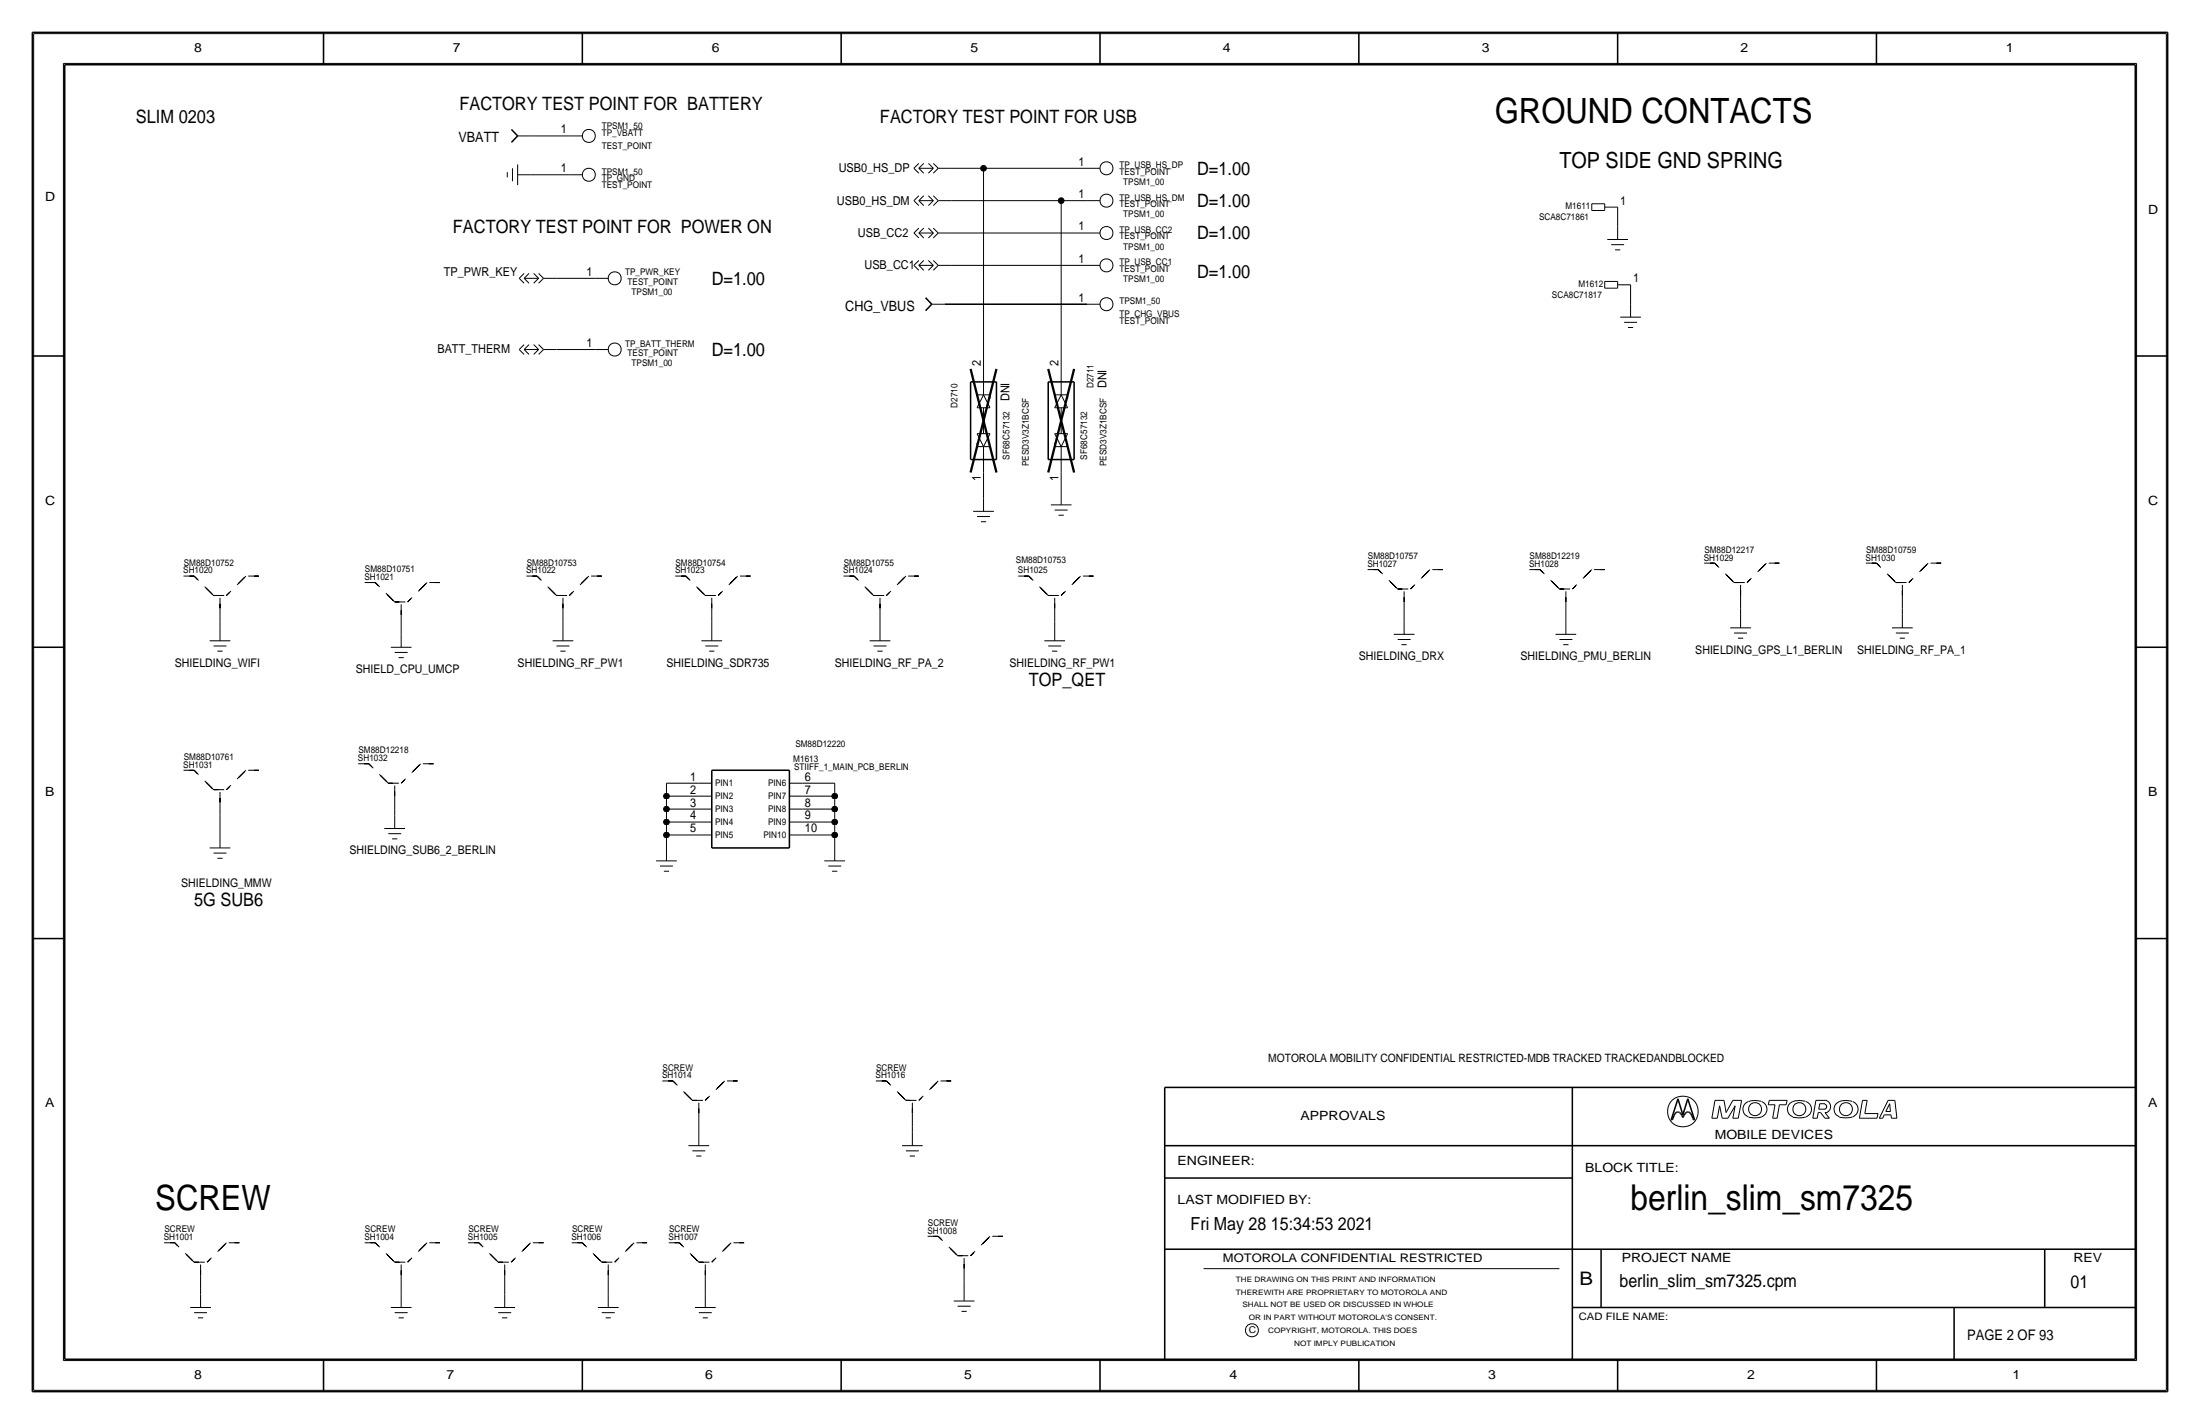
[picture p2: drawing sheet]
<svg xmlns="http://www.w3.org/2000/svg" width="432mm" height="279mm" viewBox="0 0 432 279" stroke-linecap="round" stroke-linejoin="round" font-family="sans-serif">
<g fill="none" stroke="#000" stroke-width=".2">
<path d="M6.6 6.6h418.6zM6.6 6.6v266.2zM12.4 12.4v254.6zM12.4 12.4h407zM419.4 12.4v254.6zM425.2 6.6v266.2zM99.6 33.8v1zM100.6 33v2.6zM101.6 34.3h2.5zM101.6 32.3v4zM101.6 26.7h2.5zM104.1 34.3h7.7z"/>
<path d="M104.1 26.7h7.7zM111.8 34.3h2.5zM111.8 26.7h2.5zM179.4 33l.9-.9zM179.4 39.4l.9-1zM179.4 33l.9 1zM179.4 39.4l.9 .9zM180.3 33l1 1zM180.3 39.4l1 .9zM180.3 33h2.9zM180.3 39.4h2.9zM180.3 33l1-.9z"/>
<path d="M180.3 39.4l1-1zM182.2 32.1l1 .9zM182.2 38.4l1 1zM182.2 34l1-1zM183.2 34l.9-1zM183.2 32.1l.9 .9zM183.2 38.4l.9 1zM184.2 33h2.5zM184.2 39.4h2.5zM186.7 39.4h21.6zM186.7 33h6.3zM193 33h20.4z"/>
<path d="M193 33v39.4zM208.3 39.4h5.1zM208.3 39.4v33zM213.4 39.4h2.5zM213.4 33h2.5zM312.4 40v1.3zM312.4 40h2.6zM315 40v1.3zM101.9 54.6l1 1zM101.9 54.6l1-1zM102.9 54.6l.9 1zM102.9 54.6h2.8z"/>
<path d="M102.9 54.6l.9-1zM104.7 53.6l1 1zM105.7 53.6l1 1zM105.7 55.6l1-1zM105.7 54.6l-1 1zM106.7 54.6h2.5zM109.2 54.6h7.6zM116.8 54.6h2.6zM179.4 45.7l.9-.9zM179.4 52.1l.9-1zM179.4 45.7l.9 1zM179.4 52.1l.9 .9z"/>
<path d="M180.3 45.7l1 1zM180.3 52.1l1 .9zM180.3 45.7h2.9zM180.3 52.1h2.9zM180.3 45.7l1-.9zM180.3 52.1l1-1zM182.2 44.8l1 .9zM182.2 51.1l1 1zM182.2 40.3l1-.9zM182.2 46.7l1-1zM182.2 53l1-.9zM182.9 59.7h2.5z"/>
<path d="M183.2 40.3l.9-.9zM183.2 46.7l.9-1zM183.2 53l.9-.9zM183.2 44.8l.9 .9zM183.2 51.1l.9 1zM184.2 45.7h2.5zM184.2 52.1h2.5zM186.7 45.7h26.7zM186.7 52.1h26.7zM213.4 59.7h2.5zM213.4 52.1h2.5zM213.4 45.7h2.5z"/>
<path d="M312.4 41.3h2.6zM315 56.5h2.5zM315 55.2v1.3zM315 55.2h2.5zM315 40.6h2.5zM315.5 47h4zM316.2 48h2.6zM317 49h1zM317.5 40.6v3.8zM317.5 55.2v1.3zM317.5 44.5v2.5zM317.5 55.9h2.5z"/>
<path d="M320 55.9v3.8zM320 59.7v2.5zM101.9 68.6l1 .9zM101.9 68.6l1-1zM102.9 68.6l.9 .9zM102.9 68.6h2.8zM102.9 68.6l.9-1zM104.7 67.6l1 1zM104.7 69.5l1-.9zM105.7 67.6l1 1zM105.7 69.5l1-.9zM106.7 68.6h2.5z"/>
<path d="M109.2 68.6h7.6zM116.8 68.6h2.6zM191.8 77.5h2.5zM193 77.5l-1.2 2.5zM193 72.4v5.1zM193 77.5l1.3 2.5zM194.3 77.5v.7zM207 77.5h2.5zM208.3 77.5l-1.3 2.5zM208.3 72.4v5.1zM208.3 77.5l1.3 2.5zM209.5 77.5v.7z"/>
<path d="M318 62.2h4.1zM318.8 63.2h2.5zM319.5 64.3h1zM191.8 85.1h2.5zM191.8 86.9v.7zM191.8 87.6h2.5zM191.8 80h2.5zM191.8 85.1l1.2 2.5zM193 92.7v5.1zM193 97.8v2.5zM193 87.6v5.1zM193 80v5.1z"/>
<path d="M194.3 85.1l-1.3 2.5zM206.2 99.1h4.1zM207 85.1h2.5zM207 86.9v.7zM207 87.6h2.5zM207 80h2.5zM207 85.1l1.3 2.5zM208.3 92.7v3.8zM208.3 96.5v2.6zM208.3 87.6v5.1zM208.3 80v5.1zM209.5 85.1l-1.2 2.5z"/>
<path d="M43.2 119.4v2.5zM110.5 119.4v2.5zM139.7 119.4v2.5zM172.7 119.4v2.5zM191 100.3h4.1zM191.8 101.3h2.5zM192.5 102.4h1zM207 119.4v2.5zM207 100.1h2.5zM207.8 101.1h1zM275.6 118.1v2.6zM307.3 118.1v2.6z"/>
<path d="M341.6 119.4v1.2zM341.6 116.8v2.6zM373.4 119.4v1.2zM373.4 116.8v2.6zM41.1 125.7h4.1zM41.9 126.7h2.5zM42.7 127.8h1zM43.2 121.9v1.3zM43.2 123.2v2.5zM76.7 127h4.1zM77.5 128h2.5zM78.2 129h1z"/>
<path d="M78.7 123.2v1.3zM78.7 120.7v2.5zM78.7 124.5v2.5zM108.5 125.7h4zM109.2 126.7h2.6zM110 127.8h1zM110.5 121.9v1.3zM110.5 123.2v2.5zM137.7 125.7h4zM138.4 126.7h2.6zM139.2 127.8h1zM139.7 121.9v1.3z"/>
<path d="M139.7 123.2v2.5zM170.7 125.7h4.1zM171.5 126.7h2.5zM172.2 127.8h1zM172.7 121.9v1.3zM172.7 123.2v2.5zM205 125.7h4zM205.7 126.7h2.6zM206.5 127.8h1zM207 121.9v1.3zM207 123.2v2.5zM273.6 124.5h4z"/>
<path d="M274.3 125.5h2.6zM275.1 126.5h1zM275.6 120.7v1.2zM275.6 121.9v2.6zM305.3 124.5h4.1zM306.1 125.5h2.5zM306.8 126.5h1zM307.3 120.7v1.2zM307.3 121.9v2.6zM339.6 123.2h4.1zM340.4 124.2h2.5zM341.1 125.2h1z"/>
<path d="M341.6 120.7v2.5zM371.3 123.2h4.1zM372.1 124.2h2.5zM372.9 125.2h1zM373.4 120.7v2.5zM43.2 157.5v2.5zM77.5 158.8v1.2zM77.5 156.2v2.6zM130.8 158.8h6.4zM130.8 158.8v2.5zM130.8 156.2v2.6zM130.8 156.2h6.4z"/>
<path d="M130.8 153.7v2.5zM130.8 153.7h6.4zM137.2 156.2h2.5zM137.2 153.7h2.5zM137.2 158.8h2.5zM154.9 153.7h2.6zM154.9 156.2h2.6zM154.9 158.8h2.6zM157.5 158.8h6.3zM157.5 156.2h6.3zM157.5 153.7h6.3zM163.8 158.8v2.5z"/>
<path d="M163.8 156.2v2.5zM163.8 153.7v2.5zM41.1 166.4h4.1zM41.9 167.4h2.5zM42.7 168.4h1zM43.2 160v3.8zM43.2 163.8v2.6zM75.4 162.6h4.1zM76.2 163.6h2.5zM77 164.6h1zM77.5 160v2.6zM128.8 168.9h4z"/>
<path d="M129.5 169.9h2.6zM130.3 170.9h1zM130.8 161.3h6.4zM130.8 161.3v2.5zM130.8 163.8h6.4zM130.8 163.8v2.6zM130.8 166.4v2.5zM137.2 161.3h2.5zM137.2 163.8h2.5zM154.9 161.3h2.6zM154.9 163.8h2.6zM157.5 161.3h6.3z"/>
<path d="M157.5 163.8h6.3zM161.8 168.9h4.1zM162.6 169.9h2.5zM163.3 170.9h1zM163.8 161.3v2.5zM163.8 163.8v2.6zM163.8 166.4v2.5zM137.2 218.4v2.6zM179.1 218.4v2.6zM336 219.4h1.1zM336.6 215.9h1.8zM336.6 215.9l-.6 3.5z"/>
<path d="M337.5 217l-.4 2.4zM337.5 217l.5 2.4zM338 219.4h1.1zM338.4 215.9l.4 2.4zM340.1 219.4h1.1zM340.1 215.9h1.7zM340.1 215.9l-1.3 2.4zM340.6 217l-1.5 2.4zM340.6 217l-.5 2.4zM341.8 215.9l-.6 3.5zM343.1 216.2a1.6 1.6 0 0 0-1 1.5 1.6 1.6 0 0 0 1.1 1.5M345.7 216.1h-.2a4 4 0 0 0-2.3 .1"/>
<path d="M345.7 216.2a1.59 1.59 0 0 1 1.1 1.5 1.59 1.59 0 0 1-1.1 1.5l-1.4 .1-1.1-.1M347.1 216.8h1.3zM347.3 215.9l-.2 .9zM347.3 215.9h3.5zM347.9 219.4h.9zM348.4 216.8l-.5 2.6zM349.2 216.8l-.4 2.6zM349.2 216.8h1.4zM350.8 215.9l-.2 .9zM354.4 216.1a3.1 3.1 0 0 0-3.3 .7 1.62 1.62 0 0 0 .8 2.4M354.4 219.2l-1.4 .1-1.1-.1M354.5 216.2a1.59 1.59 0 0 1 1 1.5 1.59 1.59 0 0 1-1 1.5"/>
<path d="M355.8 219.4h.9zM356.4 215.9l-.6 3.5zM356.4 215.9h2.2zM356.9 218.3l-.2 1.1zM356.9 218.3h.4zM357 217.6h1.2zM357.2 216.6l-.2 1zM357.2 216.6h1zM357.3 218.3l.9 1.1zM358.1 216.7a.5 .5 0 0 1 .4 .4 .5 .5 0 0 1-.4 .5M358.2 219.4h.9zM358.2 218.3l.9 1.1z"/>
<path d="M358.2 218.3h.4zM358.5 216a1.24 1.24 0 0 1 .8 1.1 1.24 1.24 0 0 1-.8 1.2M363.5 216.1a3.1 3.1 0 0 0-3.3 .7 1.62 1.62 0 0 0 .8 2.4M363.6 219.2l-1.4 .1-1.2-.1M363.6 216.2a1.59 1.59 0 0 1 1.1 1.5 1.59 1.59 0 0 1-1.1 1.5M364.9 219.4h3.5zM365.6 215.9l-.7 3.5zM365.6 215.9h.9zM366 218.5h2.6zM366.5 215.9l-.5 2.6zM368.6 218.5l-.2 .9zM368.9 219.4h.6z"/>
<path d="M369.8 218.7h1.3zM369.8 218.7l-.3 .7zM370.1 218.1h.9zM370.6 215.9l-1.7 3.5zM370.6 215.9h1.3zM370.9 216.6l-.8 1.5zM370.9 216.6l.1 1.5zM371.1 218.7l.1 .7zM371.2 219.4h1.1zM371.9 215.9l.4 3.5zM135.1 224.8h4.1zM135.9 225.8h2.5z"/>
<path d="M136.7 226.8h1zM137.2 221v1.2zM137.2 222.2v2.6zM177 224.8h4.1zM177.8 225.8h2.5zM178.6 226.8h1zM179.1 221v1.2zM179.1 222.2v2.6zM37.3 256.5h4.1zM38.1 257.6h2.5zM38.9 258.6h1zM39.4 252.7v1.3z"/>
<path d="M39.4 254v2.5zM39.4 250.2v2.5zM76.7 256.5h4.1zM77.5 257.6h2.5zM78.2 258.6h1zM78.7 252.7v1.3zM78.7 254v2.5zM78.7 250.2v2.5zM97 256.5h4.1zM97.8 257.6h2.5zM98.6 258.6h1zM99.1 252.7v1.3z"/>
<path d="M99.1 250.2v2.5zM99.1 254v2.5zM117.3 256.5h4.1zM118.1 257.6h2.5zM118.9 258.6h1zM119.4 252.7v1.3zM119.4 254v2.5zM119.4 250.2v2.5zM136.4 256.5h4.1zM137.2 257.6h2.5zM137.9 258.6h1zM138.4 252.7v1.3z"/>
<path d="M138.4 254v2.5zM138.4 250.2v2.5zM187.2 255.3h4.1zM188 256.3h2.5zM188.7 257.3h1zM189.2 251.5v1.2zM189.2 252.7v2.6zM189.2 248.9v2.6zM236.2 248.9h69.9zM6.6 272.8h418.6zM12.4 267h407z"/>
<circle cx="115.6" cy="34.3" r="1.28"/>
<circle cx="115.6" cy="26.7" r="1.28"/>
<circle cx="217.2" cy="33" r="1.28"/>
<circle cx="217.2" cy="39.4" r="1.28"/>
<circle cx="120.6" cy="54.6" r="1.28"/>
<circle cx="217.2" cy="45.7" r="1.28"/>
<circle cx="217.2" cy="59.7" r="1.28"/>
<circle cx="217.2" cy="52.1" r="1.28"/>
<circle cx="120.6" cy="68.6" r="1.28"/>
<circle cx="330.3" cy="218.1" r="3"/>
<circle cx="344.5" cy="217.6" r="1.28"/>
<circle cx="353.2" cy="217.6" r="1.28"/>
<circle cx="362.3" cy="217.6" r="1.28"/>
<circle cx="245.7" cy="261" r="1.28"/>
</g>
<g fill="none" stroke="#000" stroke-width=".3">
<path d="M6.3 6.4v266.7zM6.4 6.4h419zM12.7 12.7h406.4zM12.7 12.7v254zM63.5 6.4v6.3zM114.3 6.4v6.3zM165.1 6.4v6.3zM215.9 6.3v6.4zM266.7 6.4v6.3zM317.5 6.4v6.3zM368.3 6.4v6.3zM419.1 12.7v254z"/>
<path d="M425.4 6.4v266.7zM100.4 25.4l1.2 1.3zM101.6 26.7l-1.2 1.2zM181.7 58.4l1.2 1.3zM182.9 59.7l-1.2 1.3zM185.4 59.7h28zM6.3 69.8h6.4zM190.5 74.9v15.3zM190.5 74.9h5.1zM195.6 74.9v15.3zM205.7 74.9h5.1zM205.7 74.9v15.3z"/>
<path d="M210.8 74.9v15.3zM419.1 69.8h6.3zM190.5 90.2h5.1zM205.7 90.2h5.1zM6.3 127h6.4zM419.1 127h6.3zM139.7 151.1v15.3zM139.7 151.1h15.2zM154.9 151.1v15.3zM139.7 166.4h15.2zM6.3 184.1h6.4zM419.1 184.1h6.3z"/>
<path d="M228.6 213.4v53.3zM228.6 213.4h190.5zM308.6 213.4v53.3zM328 219.7h.2zM328.4 219.4l-.2 .3zM328.6 218.8l-.2 .6zM328.8 218.5l-.2 .3zM329 218.3l.2-.1zM329 218.3l-.2 .2zM329.2 218.2h.2zM329.3 215.6l-1.3 4.1zM329.3 215.6l1 3.1z"/>
<path d="M329.4 218.2l.2 .1zM329.6 218.3l.3 .2zM329.9 218.5l.2 .3zM330.1 218.8l.2 .5zM330.5 218.8l-.2 .5zM330.8 218.5l-.3 .3zM331 218.3l-.2 .2zM331 218.3l.2-.1zM331.2 218.2h.2zM331.3 215.6l1.3 4.1zM331.3 215.6l-1 3.1zM331.4 218.2l.2 .1z"/>
<path d="M331.6 218.3l.2 .2zM331.8 218.5l.2 .3zM332 218.8l.3 .6zM332.3 219.4l.1 .3zM332.4 219.7h.2zM228.6 231.1h80zM228.6 224.8h190.5zM228.6 245.1h190.5zM308.6 256.5h110.5zM314.2 245.1v11.4zM383.5 256.5v10.2zM401.3 245.1v11.4z"/>
<path d="M6.4 273h419zM12.7 266.7h406.4zM63.5 266.7v6.4zM114.3 266.7v6.4zM165.1 266.7v6.4zM215.9 266.7v6.3zM266.7 266.7v6.4zM317.5 266.7v6.4zM368.3 266.7v6.4z"/>
</g>
<g fill="#000" stroke="#000" stroke-width=".2">
<circle cx="193" cy="33" r=".56"/>
<circle cx="208.3" cy="39.4" r=".56"/>
<circle cx="130.8" cy="156.2" r=".56"/>
<circle cx="130.8" cy="158.7" r=".56"/>
<circle cx="163.8" cy="158.7" r=".56"/>
<circle cx="163.8" cy="156.2" r=".56"/>
<circle cx="130.8" cy="163.8" r=".56"/>
<circle cx="130.8" cy="161.3" r=".56"/>
<circle cx="163.8" cy="163.8" r=".56"/>
<circle cx="163.8" cy="161.3" r=".56"/>
</g>
<g fill="none" stroke="#000" stroke-width=".2" stroke-dasharray="2.1" stroke-linecap="butt">
<path d="M35.6 113h2.5zM38.1 113l3.8 3.8zM41.9 116.8h2.6zM43.2 116.8v2.6zM48.3 113h2.5zM48.3 113l-3.8 3.8zM71.1 114.3h2.6zM73.7 114.3l3.8 3.8zM77.5 118.1h2.5zM78.7 118.1v2.6zM83.8 114.3h2.6zM83.8 114.3l-3.8 3.8z"/>
<path d="M102.9 113h2.5zM105.4 113l3.8 3.8zM109.2 116.8h2.6zM110.5 116.8v2.6zM115.6 113h2.5zM115.6 113l-3.8 3.8zM132.1 113h2.5zM134.6 113l3.8 3.8zM138.4 116.8h2.6zM139.7 116.8v2.6zM144.8 113l-3.8 3.8zM144.8 113h2.5z"/>
<path d="M165.1 113h2.5zM167.6 113l3.8 3.8zM171.4 116.8h2.6zM172.7 116.8v2.6zM177.8 113l-3.8 3.8zM177.8 113h2.5zM199.4 113h2.5zM201.9 113l3.8 3.8zM205.7 116.8h2.6zM207 116.8v2.6zM212.1 113l-3.8 3.8zM212.1 113h2.5z"/>
<path d="M268 111.8h2.5zM270.5 111.8l3.8 3.8zM274.3 115.6h2.6zM275.6 115.6v2.5zM280.7 111.8l-3.8 3.8zM280.7 111.8h2.5zM299.7 111.8h2.6zM302.3 111.8l3.8 3.8zM306.1 115.6h2.5zM307.3 115.6v2.5zM312.4 111.8l-3.8 3.8zM312.4 111.8h2.6z"/>
<path d="M334 110.5h2.5zM336.5 110.5l3.9 3.8zM340.4 114.3h2.5zM341.6 114.3v2.5zM346.7 110.5l-3.8 3.8zM346.7 110.5h2.5zM365.8 110.5h2.5zM368.3 110.5l3.8 3.8zM372.1 114.3h2.6zM373.4 114.3v2.5zM378.5 110.5h2.5zM378.5 110.5l-3.8 3.8z"/>
<path d="M35.6 151.1h2.5zM38.1 151.1l3.8 3.8zM41.9 154.9h2.6zM43.2 154.9v2.6zM48.3 151.1h2.5zM48.3 151.1l-3.8 3.8zM69.8 149.9h2.6zM72.4 149.9l3.8 3.8zM76.2 153.7h2.5zM77.5 153.7v2.5zM82.5 149.9h2.6zM82.5 149.9l-3.8 3.8z"/>
<path d="M129.5 212.1h2.6zM132.1 212.1l3.8 3.8zM135.9 215.9h2.5zM137.2 215.9v2.5zM142.2 212.1h2.6zM142.2 212.1l-3.8 3.8zM171.5 212.1h2.5zM174 212.1l3.8 3.8zM177.8 215.9h2.5zM179.1 215.9v2.5zM184.1 212.1l-3.8 3.8zM184.2 212.1h2.5z"/>
<path d="M31.7 243.8h2.6zM34.3 243.8l3.8 3.8zM38.1 247.6h2.5zM39.4 247.6v2.6zM40.6 247.6l3.8-3.8zM44.4 243.8h2.6zM71.1 243.8h2.6zM73.7 243.8l3.8 3.8zM77.5 247.6h2.5zM78.7 247.6v2.6zM83.8 243.8h2.6zM83.8 243.8l-3.8 3.8z"/>
<path d="M91.4 243.8h2.6zM94 243.8l3.8 3.8zM97.8 247.6h2.5zM99.1 247.6v2.6zM100.3 247.6l3.8-3.8zM104.1 243.8h2.6zM111.8 243.8h2.5zM114.3 243.8l3.8 3.8zM118.1 247.6h2.5zM119.4 247.6v2.6zM120.6 247.6l3.9-3.8zM124.5 243.8h2.5z"/>
<path d="M130.8 243.8h2.5zM133.3 243.8l3.9 3.8zM137.2 247.6h2.5zM138.4 247.6v2.6zM139.7 247.6l3.8-3.8zM143.5 243.8h2.5zM181.6 242.6h2.5zM184.1 242.6l3.9 3.8zM188 246.4h2.5zM189.2 246.4v2.5zM194.3 242.6l-3.8 3.8zM194.3 242.6h2.5z"/>
</g>
<path d="M190.5 72.4l5.1 20.3zM195.6 72.4l-5.1 20.3zM205.7 72.4l5.1 20.3zM210.8 72.4l-5.1 20.3z" fill="none" stroke="#000" stroke-width=".45"/>
<text font-size="7" x="320" y="237.5">berlin_slim_sm7325</text>
<g font-size="6.8">
<text x="293.4" y="24.1">GROUND CONTACTS</text>
<text x="30.5" y="237.5">SCREW</text>
</g>
<text font-size="4.4" x="306.1" y="33">TOP SIDE GND SPRING</text>
<text font-size="3.7" x="310" y="252.1">B</text>
<g font-size="3.6">
<text x="90.2" y="21.6">FACTORY TEST POINT FOR BATTERY</text>
<text x="26.7" y="24.1">SLIM 0203</text>
<text x="172.7" y="24.1">FACTORY TEST POINT FOR USB</text>
<text x="234.9" y="34.3">D=1.00</text>
<text x="234.9" y="40.6">D=1.00</text>
<text x="88.9" y="45.7">FACTORY TEST POINT FOR POWER ON</text>
<text x="234.9" y="47">D=1.00</text>
<text x="139.7" y="55.9">D=1.00</text>
<text x="234.9" y="54.6">D=1.00</text>
<text x="139.7" y="69.9">D=1.00</text>
<text x="201.9" y="134.6">TOP_QET</text>
<text x="38.1" y="177.8">5G SUB6</text>
</g>
<g font-size="3.5">
<text x="233.7" y="241.3">Fri May 28 15:34:53 2021</text>
<text x="317.9" y="252.6">berlin_slim_sm7325.cpm</text>
<text x="406.4" y="252.7">01</text>
</g>
<text font-size="2.9" x="386.1" y="262.9">PAGE 2 OF 93</text>
<g font-size="2.8">
<text x="90" y="27.9">VBATT</text>
<text x="165.9" y="61">CHG_VBUS</text>
</g>
<g font-size="2.5">
<text x="38.1" y="10.2">8</text>
<text x="88.9" y="10.2">7</text>
<text x="139.7" y="10.2">6</text>
<text x="190.5" y="10.2">5</text>
<text x="240" y="10.2">4</text>
<text x="290.8" y="10.2">3</text>
<text x="341.6" y="10.2">2</text>
<text x="393.7" y="10.2">1</text>
<text x="8.9" y="39.4">D</text>
<text x="421.6" y="41.9">D</text>
<text x="8.9" y="99.1">C</text>
<text x="421.6" y="99.1">C</text>
<text x="8.9" y="156.2">B</text>
<text x="421.6" y="156.2">B</text>
<text x="8.9" y="217.2">A</text>
<text x="255.3" y="219.7">APPROVALS</text>
<text x="421.6" y="217.2">A</text>
<text x="336.5" y="223.5">MOBILE DEVICES</text>
<text x="231.1" y="228.6">ENGINEER:</text>
<text x="311.1" y="229.9">BLOCK TITLE:</text>
<text x="231.1" y="236.2">LAST MODIFIED BY:</text>
<text x="318.3" y="247.5">PROJECT NAME</text>
<text x="407" y="247.6">REV</text>
<text x="38.1" y="270.5">8</text>
<text x="87.6" y="270.5">7</text>
<text x="138.4" y="270.5">6</text>
<text x="189.2" y="270.5">5</text>
<text x="241.3" y="270.5">4</text>
<text x="292.1" y="270.5">3</text>
<text x="342.9" y="270.5">2</text>
<text x="395" y="270.5">1</text>
</g>
<g font-size="2.4">
<text x="110.1" y="26.2">1</text>
<text x="110.1" y="33.8">1</text>
<text x="164.6" y="33.8">USB0_HS_DP</text>
<text x="211.7" y="32.5">1</text>
<text x="164.3" y="40.1">USB0_HS_DM</text>
<text x="211.7" y="38.9">1</text>
<text x="318" y="40.1">1</text>
<text x="168.4" y="46.5">USB_CC2</text>
<text x="211.7" y="45.2">1</text>
<text x="169.7" y="52.8">USB_CC1</text>
<text x="211.7" y="51.6">1</text>
<text x="87.1" y="54.1">TP_PWR_KEY</text>
<text x="115.1" y="54.1">1</text>
<text x="211.7" y="59.2">1</text>
<text x="320.5" y="55.4">1</text>
<text x="85.9" y="69.3">BATT_THERM</text>
<text x="115.1" y="68.1">1</text>
<text x="192.5" y="71.9" transform="rotate(-90 192.5 71.9)">2</text>
<text x="207.8" y="71.9" transform="rotate(-90 207.8 71.9)">2</text>
<text x="217.2" y="76.2" transform="rotate(-90 217.2 76.2)">DNI</text>
<text x="198.1" y="78.7" transform="rotate(-90 198.1 78.7)">DNI</text>
<text x="192.5" y="94.4" transform="rotate(-90 192.5 94.4)">1</text>
<text x="207.8" y="94.4" transform="rotate(-90 207.8 94.4)">1</text>
<text x="135.5" y="155.7">2</text>
<text x="135.5" y="153.2">1</text>
<text x="158" y="153.2">6</text>
<text x="158" y="155.7">7</text>
<text x="135.5" y="160.8">4</text>
<text x="135.5" y="158.2">3</text>
<text x="158" y="158.2">8</text>
<text x="158" y="160.8">9</text>
<text x="135.5" y="163.3">5</text>
<text x="158" y="163.3">10</text>
</g>
<g font-size="2.3">
<text x="34.3" y="130.8">SHIELDING_WIFI</text>
<text x="101.6" y="130.8">SHIELDING_RF_PW1</text>
<text x="130.8" y="130.8">SHIELDING_SDR735</text>
<text x="163.8" y="130.8">SHIELDING_RF_PA_2</text>
<text x="198.1" y="130.8">SHIELDING_RF_PW1</text>
<text x="266.7" y="129.5">SHIELDING_DRX</text>
<text x="298.4" y="129.5">SHIELDING_PMU_BERLIN</text>
<text x="332.7" y="128.3">SHIELDING_GPS_L1_BERLIN</text>
<text x="364.5" y="128.3">SHIELDING_RF_PA_1</text>
<text x="69.9" y="132.1">SHIELD_CPU_UMCP</text>
<text x="68.6" y="167.6">SHIELDING_SUB6_2_BERLIN</text>
<text x="35.6" y="174">SHIELDING_MMW</text>
<text x="248.9" y="208.3">MOTOROLA MOBILITY CONFIDENTIAL RESTRICTED-MDB TRACKED TRACKEDANDBLOCKED</text>
<text x="240" y="247.6">MOTOROLA CONFIDENTIAL RESTRICTED</text>
</g>
<text font-size="2" x="309.9" y="259.1">CAD FILE NAME:</text>
<g font-size="1.8">
<text x="118.1" y="25.4">TPSM1_50</text>
<text x="118.1" y="26.7">TP_VBATT</text>
<text x="118.1" y="29.2">TEST_POINT</text>
<text x="118.1" y="34.3">TPSM1_50</text>
<text x="118.1" y="35.6">TP_GND</text>
<text x="219.7" y="34.3">TEST_POINT</text>
<text x="219.7" y="33">TP_USB_HS_DP</text>
<text x="118.1" y="36.8">TEST_POINT</text>
<text x="219.7" y="39.4">TP_USB_HS_DM</text>
<text x="219.7" y="40.6">TEST_POINT</text>
<text x="220.5" y="36.3">TPSM1_00</text>
<text x="307.2" y="41">M1611</text>
<text x="219.7" y="47">TEST_POINT</text>
<text x="219.7" y="45.7">TP_USB_CC2</text>
<text x="220.5" y="42.6">TPSM1_00</text>
<text x="302.1" y="43.2">SCA8C71861</text>
<text x="219.7" y="53.3">TEST_POINT</text>
<text x="219.7" y="52.1">TP_USB_CC1</text>
<text x="220.5" y="49">TPSM1_00</text>
<text x="122.7" y="54.1">TP_PWR_KEY</text>
<text x="123.2" y="55.9">TEST_POINT</text>
<text x="124" y="57.9">TPSM1_00</text>
<text x="219.7" y="59.7">TPSM1_50</text>
<text x="220.5" y="55.3">TPSM1_00</text>
<text x="304.6" y="58.4">SCA8C71817</text>
<text x="309.8" y="56.3">M1612</text>
<text x="219.7" y="62.2">TP_CHG_VBUS</text>
<text x="219.7" y="63.5">TEST_POINT</text>
<text x="122.7" y="68">TP_BATT_THERM</text>
<text x="123.2" y="69.9">TEST_POINT</text>
<text x="124" y="71.8">TPSM1_00</text>
<text x="214.6" y="76.2" transform="rotate(-90 214.6 76.2)">D2711</text>
<text x="188" y="80" transform="rotate(-90 188 80)">D2710</text>
<text x="198.1" y="90.2" transform="rotate(-90 198.1 90.2)">SF68C57132</text>
<text x="201.9" y="91.4" transform="rotate(-90 201.9 91.4)">PESD3V3Z1BCSF</text>
<text x="213.4" y="90.2" transform="rotate(-90 213.4 90.2)">SF68C57132</text>
<text x="217.2" y="91.4" transform="rotate(-90 217.2 91.4)">PESD3V3Z1BCSF</text>
<text x="36" y="112.5">SH1020</text>
<text x="36.1" y="111">SM88D10752</text>
<text x="71.5" y="113.8">SH1021</text>
<text x="71.6" y="112.3">SM88D10751</text>
<text x="103.3" y="112.5">SH1022</text>
<text x="103.4" y="111">SM88D10753</text>
<text x="132.5" y="112.5">SH1023</text>
<text x="132.6" y="111">SM88D10754</text>
<text x="165.5" y="112.5">SH1024</text>
<text x="165.6" y="111">SM88D10755</text>
<text x="199.4" y="110.5">SM88D10753</text>
<text x="199.8" y="112.5">SH1025</text>
<text x="268.4" y="111.3">SH1027</text>
<text x="268.5" y="109.7">SM88D10757</text>
<text x="300.1" y="111.3">SH1028</text>
<text x="300.2" y="109.7">SM88D12219</text>
<text x="334.4" y="110">SH1029</text>
<text x="334.5" y="108.5">SM88D12217</text>
<text x="366.2" y="110">SH1030</text>
<text x="366.3" y="108.5">SM88D10759</text>
<text x="36.1" y="149.1">SM88D10761</text>
<text x="70.3" y="149.4">SH1032</text>
<text x="70.4" y="147.8">SM88D12218</text>
<text x="155.7" y="149.6">M1613</text>
<text x="156.1" y="146.6">SM88D12220</text>
<text x="36" y="150.6">SH1031</text>
<text x="140.4" y="154.3">PIN1</text>
<text x="150.8" y="154.3">PIN6</text>
<text x="155.9" y="151.1">STIIFF_1_MAIN_PCB_BERLIN</text>
<text x="140.4" y="161.9">PIN4</text>
<text x="140.4" y="156.8">PIN2</text>
<text x="140.4" y="159.4">PIN3</text>
<text x="150.8" y="156.8">PIN7</text>
<text x="150.8" y="159.4">PIN8</text>
<text x="150.8" y="161.9">PIN9</text>
<text x="140.4" y="164.4">PIN5</text>
<text x="149.9" y="164.4">PIN10</text>
<text x="129.9" y="211.6">SH1014</text>
<text x="130" y="210.1">SCREW</text>
<text x="171.9" y="211.6">SH1016</text>
<text x="172" y="210.1">SCREW</text>
<text x="32.2" y="243.3">SH1001</text>
<text x="32.3" y="241.8">SCREW</text>
<text x="71.5" y="243.3">SH1004</text>
<text x="71.6" y="241.8">SCREW</text>
<text x="91.8" y="243.3">SH1005</text>
<text x="91.9" y="241.8">SCREW</text>
<text x="112.2" y="243.3">SH1006</text>
<text x="112.3" y="241.8">SCREW</text>
<text x="131.2" y="243.3">SH1007</text>
<text x="131.3" y="241.8">SCREW</text>
<text x="182" y="242.1">SH1008</text>
<text x="182.1" y="240.5">SCREW</text>
<text x="245.1" y="261.6">C</text>
</g>
<g font-size="1.5">
<text x="242.6" y="251.5">THE DRAWING ON THIS PRINT AND INFORMATION</text>
<text x="242.6" y="254">THEREWITH ARE PROPRIETARY TO MOTOROLA AND</text>
<text x="243.8" y="256.5">SHALL NOT BE USED OR DISCUSSED IN WHOLE</text>
<text x="245.1" y="259.1">OR IN PART WITHOUT MOTOROLA'S CONSENT.</text>
<text x="248.9" y="261.6">COPYRIGHT, MOTOROLA. THIS DOES</text>
<text x="254" y="264.2">NOT IMPLY PUBLICATION</text>
</g>
</svg>
